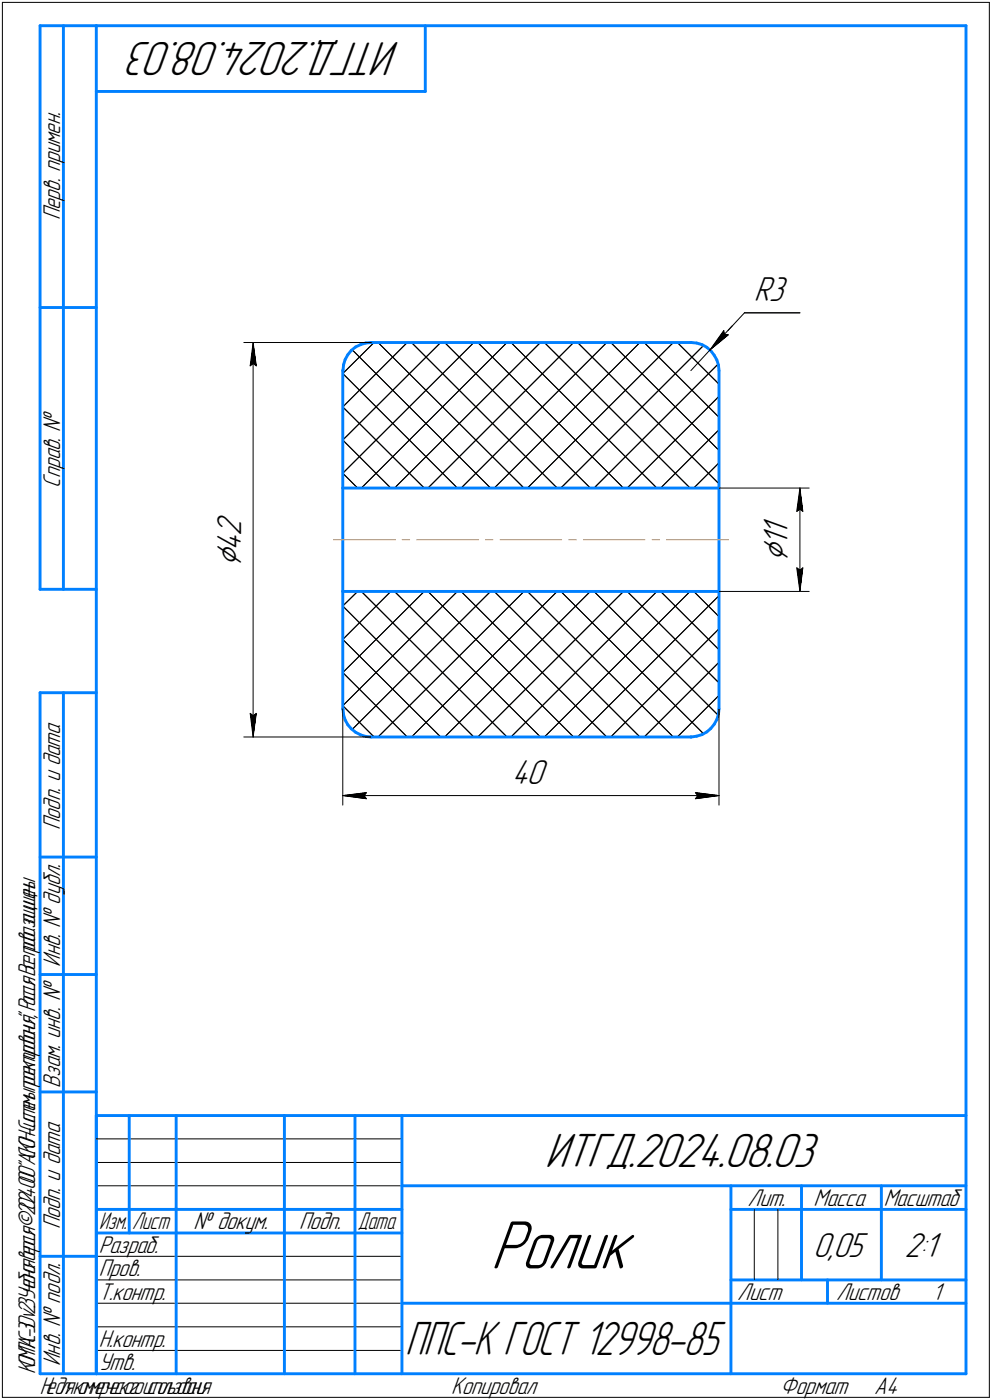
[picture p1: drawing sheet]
<svg xmlns="http://www.w3.org/2000/svg" width="211mm" height="298mm" viewBox="0 0 211 298" stroke-linecap="round" stroke-linejoin="round" font-family="sans-serif">
<g fill="none" stroke="#000" stroke-width=".21">
<path d="M.5 .5v297zM.5 .5h210zM210.5 .5v297zM51.9 72.9h27.1zM53.2 77.9l.6-.5zM53.8 72.9l.7 5zM53.8 77.4l.7 .5zM53.8 72.9l-.6 5zM53.8 72.9v84zM72.9 79.5l6.7-6.6zM72.9 79.5l24.4 24.4zM74.9 74.5l29.5 29.4z"/>
<path d="M80.4 72.9l31.1 31zM87.5 72.9l31 31zM94.6 72.9l31 31zM101.7 72.9l30.9 31zM108.7 72.9l31.1 31zM115.8 72.9l31 31zM122.9 72.9l30.1 30.1zM129.9 72.9l23.1 23zM137 72.9l16 15.9zM144.1 72.9l8.9 8.9zM151 74.5l3.9-3.2zM151 74.5l-4 4.4z"/>
<path d="M152.8 77.5l-26.4 26.4zM154 70.4l.1 .8zM154 70.4l-3 4.1zM154.1 71.2l.8 .1zM155.8 69.4l-4.8 5.1zM158.4 66.6l-7.4 7.9zM158.4 66.6h11.8zM72.9 93.7l20.9-20.8zM72.9 86.6l13.7-13.7zM72.9 86.6l17.4 17.3zM72.9 93.7l10.2 10.2zM72.9 100.8l27.9-27.9z"/>
<path d="M72.9 100.8l3.2 3.1zM76.9 103.9l31-31zM83.9 103.9l31.1-31zM91 103.9l31-31zM98.1 103.9l31-31zM105.2 103.9l30.9-31zM112.2 103.9l31.1-31zM119.3 103.9l30.4-30.4zM133.4 103.9l19.6-19.5zM140.5 103.9l12.5-12.4zM147.6 103.9l5.4-5.3zM153 103.9h19.2z"/>
<path d="M169.5 108.9l.7-.5zM170.2 103.9l.6 5zM170.2 108.4l.6 .5zM170.2 103.9l-.7 5zM170.2 103.9v22zM72.9 136.1l10.2-10.2zM72.9 129l3.2-3.1zM72.9 129l27.9 27.9zM72.9 136.1l20.9 20.8zM76.9 125.9l31 31zM83.9 125.9l31.1 31zM91 125.9l31 31z"/>
<path d="M98.1 125.9l31 31zM105.2 125.9l30.9 31zM112.2 125.9l31.1 31zM119.3 125.9l30.4 30.3zM126.4 125.9l26.4 26.4zM133.4 125.9l19.6 19.5zM140.5 125.9l12.5 12.4zM147.6 125.9l5.4 5.4zM153 125.9h19.2zM169.5 120.9l.7 5zM169.5 120.9l.7 .5zM170.2 121.4l.6-.5z"/>
<path d="M170.8 120.9l-.6 5zM51.9 156.9h27.1zM53.2 151.9l.6 5zM53.2 151.9l.6 .5zM53.8 152.4l.7-.5zM54.5 151.9l-.7 5zM72.9 150.3l24.4-24.4zM72.9 143.2l17.4-17.3zM72.9 143.2l13.7 13.7zM72.9 150.3l6.7 6.6zM72.9 150.9v20.5zM74.9 155.3l29.5-29.4z"/>
<path d="M80.4 156.9l31.1-31zM87.5 156.9l31-31zM94.6 156.9l31-31zM101.7 156.9l30.9-31zM108.7 156.9l31.1-31zM115.8 156.9l31-31zM122.9 156.9l30.1-30.1zM129.9 156.9l23.1-23zM137 156.9l16-15.9zM144.1 156.9l8.9-8.8zM153 150.9v20.5zM72.9 169.4l5-.6z"/>
<path d="M72.9 169.4l5 .7zM72.9 169.4h80.1zM77.4 169.4l.5 .7zM77.9 168.8l-.5 .6zM147.9 170.1l5.1-.7zM147.9 168.8l.5 .6zM147.9 168.8l5.1 .6zM148.4 169.4l-.5 .7zM20.5 247.5h65zM20.5 252.5h65zM20.5 242.5h65zM160.5 257.5v15z"/>
<path d="M165.5 257.5v15zM20.5 267.5h65zM20.5 272.5h65zM20.5 277.5h65zM.5 297.5h210zM20.5 282.5h65zM20.5 287.5h65z"/>
</g>
<g fill="none" stroke="#0080ff" stroke-width=".62">
<path d="M8.5 5.5v120zM8.5 5.5h12zM13.5 5.5v120zM20.5 5.5v287zM20.5 5.5h185zM20.5 19.5h70zM90.5 5.5v14zM205.5 5.5v287zM8.5 65.5h12zM72.9 78.9v25zM73 78.8l-.1 .1zM73.1 77.7l-.1 1.1z"/>
<path d="M73.4 76.5l-.3 1.2zM74 75.5l-.6 1zM74.7 74.6l.9-.7zM74.7 74.6l-.7 .9zM75.6 73.9l1.1-.5zM76.7 73.4l1.1-.4zM77.8 73l1.2-.1zM79 72.9h68zM147 72.9h.1M147 72.9l1.2 .1zM148.2 73l1.2 .4zM149.4 73.4l1 .5z"/>
<path d="M150.4 73.9l.8 .8zM151.2 74.7l.7 .9zM151.9 75.6l.6 1.1zM152.5 76.7l.4 1zM152.9 77.7l.1 1.2zM153 78.9v25zM72.9 103.9v22zM72.9 103.9h80.1zM153 103.9v22zM8.5 125.5h12zM72.9 125.9v25zM72.9 125.9h80.1z"/>
<path d="M153 125.9v25zM8.5 147.5v145zM8.5 147.5h12zM13.5 147.5v145zM72.9 150.9l.1 .1zM73 151l.1 1.2zM73.1 152.2l.3 1.1zM73.4 153.3l.6 1zM74 154.3l.7 .9zM74.7 155.2l.9 .7zM75.6 155.9l1.1 .6zM76.7 156.5l1.1 .3z"/>
<path d="M77.8 156.8l1.2 .1zM79 156.9h68zM147 156.9h.1M147 156.9l1.2-.2zM148.2 156.7l1.2-.3zM149.4 156.4l1-.6zM150.4 155.8l.8-.7zM151.9 154.2l-.7 .9zM152.5 153.2l-.6 1zM152.9 152.1l-.4 1.1zM153 150.9l-.1 1.2zM8.5 182.5h12z"/>
<path d="M8.5 207.5h12zM8.5 232.5h12zM20.5 237.5h185zM20.5 237.5v55zM27.5 237.5v25zM37.5 237.5v55zM60.5 237.5v55zM75.5 237.5v55zM85.5 237.5v55zM20.5 257.5h65zM85.5 252.5h120zM155.5 252.5v40z"/>
<path d="M155.5 257.5h15zM170.5 252.5v20zM170.5 257.5h35zM187.5 252.5v20zM8.5 267.5h12zM20.5 262.5h65zM85.5 277.5h70zM155.5 277.5h50zM155.5 272.5h50zM176.1 272.5v5zM8.5 292.5h12zM20.5 292.5h185z"/>
</g>
<path d="M71 114.9h13.1zM85.6 114.9h1.6zM88.7 114.9h13.1zM103.3 114.9h1.6zM106.4 114.9h13.1zM121 114.9h1.6zM124.1 114.9h13.1zM138.7 114.9h1.6zM141.8 114.9h13.1z" fill="none" stroke="#ff8000" stroke-width=".21"/>
<g fill="#fff" stroke="#fff" stroke-width=".21">
<path d="M45.6 109.1h7.3zM45.6 109.2h7.3zM45.6 109.2h7.3zM45.6 109.3h7.3zM45.6 109.3h7.3zM45.6 109.4h7.3zM45.6 109.4h7.3zM45.6 109.5h7.3zM45.6 109.6h7.3zM45.6 109.6h7.3zM45.6 109.7h7.3zM45.6 109.7h7.3zM45.6 109.8h7.3zM45.6 109.8h7.3zM45.6 109.9h7.3zM45.6 110h7.3zM45.6 110h7.3zM45.6 110.1h7.3zM45.6 110.1h7.3zM45.6 110.2h7.3zM45.6 110.2h7.3zM45.6 110.3h7.3zM45.6 110.3h7.3zM45.6 110.4h7.3zM45.6 110.5h7.3zM45.6 110.5h7.3zM45.6 110.6h7.3zM45.6 110.6h7.3zM45.6 110.7h7.3zM45.6 110.7h7.3zM45.6 110.8h7.3zM45.6 110.9h7.3zM45.6 110.9h7.3zM45.6 111h7.3zM45.6 111h7.3zM45.6 111.1h7.3zM45.6 111.1h7.3zM45.6 111.2h7.3zM45.6 111.3h7.3zM45.6 111.3h7.3zM45.6 111.4h7.3zM45.6 111.4h7.3zM45.6 111.5h7.3zM45.6 111.5h7.3zM45.6 111.6h7.3zM45.6 111.6h7.3zM45.6 111.7h7.3zM45.6 111.8h7.3zM45.6 111.8h7.3zM45.6 111.9h7.3zM45.6 111.9h7.3zM45.6 112h7.3zM45.6 112h7.3zM45.6 112.1h7.3zM45.6 112.2h7.3zM45.6 112.2h7.3zM45.6 112.3h7.3zM45.6 112.3h7.3zM45.6 112.4h7.3zM45.6 112.4h7.3zM45.6 112.5h7.3zM45.6 112.6h7.3zM45.6 112.6h7.3zM45.6 112.7h7.3zM45.6 112.7h7.3zM45.6 112.8h7.3zM45.6 112.8h7.3zM45.6 112.9h7.3zM45.6 112.9h7.3zM45.6 113h7.3zM45.6 113.1h7.3zM45.6 113.1h7.3zM45.6 113.2h7.3zM45.6 113.2h7.3zM45.6 113.3h7.3zM45.6 113.3h7.3zM45.6 113.4h7.3zM45.6 113.5h7.3zM45.6 113.5h7.3zM45.6 113.6h7.3zM45.6 113.6h7.3zM45.6 113.7h7.3zM45.6 113.7h7.3zM45.6 113.8h7.3zM45.6 113.8h7.3zM45.6 113.9h7.3zM45.6 114h7.3zM45.6 114h7.3zM45.6 114.1h7.3zM45.6 114.1h7.3zM45.6 114.2h7.3zM45.6 114.2h7.3zM45.6 114.3h7.3zM45.6 114.4h7.3zM45.6 114.4h7.3zM45.6 114.5h7.3zM45.6 114.5h7.3zM45.6 114.6h7.3zM45.6 114.6h7.3zM45.6 114.7h7.3zM45.6 114.8h7.3zM45.6 114.8h7.3zM45.6 114.9h7.3zM45.6 114.9h7.3zM45.6 115h7.3zM45.6 115h7.3zM45.6 115.1h7.3zM45.6 115.1h7.3zM45.6 115.2h7.3zM45.6 115.3h7.3zM45.6 115.3h7.3zM45.6 115.4h7.3zM45.6 115.4h7.3zM45.6 115.5h7.3zM45.6 115.5h7.3zM45.6 115.6h7.3zM45.6 115.7h7.3zM45.6 115.7h7.3zM45.6 115.8h7.3zM45.6 115.8h7.3zM45.6 115.9h7.3zM45.6 115.9h7.3zM45.6 116h7.3zM45.6 116h7.3zM45.6 116.1h7.3zM45.6 116.2h7.3zM45.6 116.2h7.3zM45.6 116.3h7.3zM45.6 116.3h7.3zM45.6 116.4h7.3zM45.6 116.4h7.3zM45.6 116.5h7.3zM45.6 116.6h7.3zM45.6 116.6h7.3zM45.6 116.7h7.3zM45.6 116.7h7.3zM45.6 116.8h7.3zM45.6 116.8h7.3zM45.6 116.9h7.3zM45.6 117h7.3zM45.6 117h7.3zM45.6 117.1h7.3zM45.6 117.1h7.3zM45.6 117.2h7.3zM45.6 117.2h7.3zM45.6 117.3h7.3zM45.6 117.3h7.3zM45.6 117.4h7.3zM45.6 117.5h7.3zM45.6 117.5h7.3zM45.6 117.6h7.3zM45.6 117.6h7.3zM45.6 117.7h7.3zM45.6 117.7h7.3zM45.6 117.8h7.3zM45.6 117.9h7.3zM45.6 117.9h7.3zM45.6 118h7.3zM45.6 118h7.3zM45.6 118.1h7.3zM45.6 118.1h7.3zM45.6 118.2h7.3zM45.6 118.3h7.3zM45.6 118.3h7.3zM45.6 118.4h7.3zM45.6 118.4h7.3zM45.6 118.5h7.3zM45.6 118.5h7.3zM45.6 118.6h7.3zM45.6 118.6h7.3zM45.6 118.7h7.3zM45.6 118.8h7.3zM45.6 118.8h7.3zM45.6 118.9h7.3zM45.6 118.9h7.3zM45.6 119h7.3zM45.6 119h7.3zM45.6 119.1h7.3zM45.6 119.2h7.3zM45.6 119.2h7.3zM45.6 119.3h7.3zM45.6 119.3h7.3zM45.6 119.4h7.3zM45.6 119.4h7.3zM45.6 119.5h7.3zM45.6 119.5h7.3zM45.6 119.6h7.3zM45.6 119.7h7.3zM45.6 119.7h7.3zM45.6 119.8h7.3zM45.6 119.8h7.3zM45.6 119.9h7.3zM45.6 119.9h7.3zM45.6 120h7.3zM45.6 120.1h7.3zM45.6 120.1h7.3zM45.6 120.2h7.3zM45.6 120.2h7.3zM45.6 120.3h7.3zM45.6 120.3h7.3zM45.6 120.4h7.3zM45.6 120.5h7.3zM45.6 120.5h7.3zM45.6 120.6h7.3zM45.6 120.6h7.3zM45.6 120.7h7.3z"/>
<path d="M53.8 73.1h.2zM53.8 73.2h.2zM53.7 73.2h.3zM53.7 73.3h.3zM53.7 73.3h.3zM53.7 73.4h.4zM53.7 73.4h.4zM53.6 73.5h.5zM53.6 73.5h.5zM53.6 73.6h.6zM53.6 73.7h.6zM53.6 73.7h.6zM53.5 73.8h.7zM53.5 73.8h.7zM53.5 73.9h.8zM53.5 73.9h.8zM53.5 74h.8zM53.4 74.1h1zM53.4 74.1h1zM53.3 74.2h1.1zM53.3 74.2h1.1zM53.3 74.3h1.2zM53.3 74.3h1.2zM53.3 74.4h1.2zM53.2 74.5h1.3zM53.2 74.5h1.3zM53.2 74.6h1.4zM53.2 74.6h1.4zM53.1 74.7h1.5zM53.1 74.7h1.5zM53.1 74.8h1.5zM53.1 74.8h1.5zM53.1 74.9h1.5zM53.1 75h1.5zM53.1 75h1.5zM53.1 75.1h1.5zM53.1 75.1h1.6zM53.1 75.2h1.6zM53.1 75.2h1.6zM53.1 75.3h1.6zM53.1 75.4h1.6zM53.1 75.4h1.6zM53.1 75.5h1.6zM53 75.5h1.8zM53 75.6h1.8zM53 75.6h1.8zM53 75.7h1.8zM53 75.7h1.8zM53 75.8h1.8zM53 75.9h1.8zM52.9 75.9h1.9zM52.9 76h1.9zM52.9 76h1.9zM52.9 76.1h1.9zM52.9 76.1h1.9zM52.9 76.2h1.9zM52.9 76.3h1.9zM52.9 76.3h1.9zM52.9 76.4h2zM52.9 76.4h2zM52.9 76.5h2zM52.9 76.5h2zM52.9 76.6h2zM52.9 76.7h2zM52.9 76.7h2zM52.8 76.8h2.1zM52.8 76.8h2.1zM52.8 76.9h2.1zM52.8 76.9h2.1zM52.8 77h2.1zM52.8 77h2.1zM52.8 77.1h2.1zM52.8 77.2h2.1zM52.8 77.2h2.2zM52.8 77.3h2.2zM52.8 77.3h2.2zM52.8 77.4h2.2zM52.8 77.4h2.2zM52.8 77.5h2.2zM52.8 77.6h2.2zM52.7 77.6h2.3zM52.7 77.7h2.3zM52.7 77.7h2.3zM52.7 77.8h2.3zM52.7 77.8h2.3zM52.7 77.9h2.3zM52.7 77.9h2.3zM52.7 78h2.4zM52.7 78.1h2.4zM52.7 78.1h2.4zM52.7 78.2h2.4zM52.7 78.2h2.4zM52.7 78.3h2.4zM52.7 78.3h2.4z"/>
<path d="M52.6 151.4h2.5zM52.7 151.4h2.4zM52.7 151.5h2.4zM52.7 151.6h2.4zM52.7 151.6h2.4zM52.7 151.7h2.4zM52.7 151.7h2.4zM52.7 151.8h2.4zM52.7 151.8h2.3zM52.7 151.9h2.3zM52.7 151.9h2.3zM52.7 152h2.3zM52.7 152.1h2.3zM52.7 152.1h2.3zM52.7 152.2h2.3zM52.8 152.2h2.2zM52.8 152.3h2.2zM52.8 152.3h2.2zM52.8 152.4h2.2zM52.8 152.5h2.2zM52.8 152.5h2.2zM52.8 152.6h2.2zM52.8 152.6h2.1zM52.8 152.7h2.1zM52.8 152.7h2.1zM52.8 152.8h2.1zM52.8 152.9h2.1zM52.8 152.9h2.1zM52.8 153h2.1zM52.8 153h2.1zM52.9 153.1h2zM52.9 153.1h2zM52.9 153.2h2zM52.9 153.2h2zM52.9 153.3h2zM52.9 153.4h2zM52.9 153.4h2zM52.9 153.5h1.9zM52.9 153.5h1.9zM52.9 153.6h1.9zM52.9 153.6h1.9zM52.9 153.7h1.9zM52.9 153.8h1.9zM52.9 153.8h1.9zM52.9 153.9h1.9zM53 153.9h1.8zM53 154h1.8zM53 154h1.8zM53 154.1h1.8zM53 154.1h1.8zM53 154.2h1.8zM53 154.3h1.8zM53.1 154.3h1.6zM53.1 154.4h1.6zM53.1 154.4h1.6zM53.1 154.5h1.6zM53.1 154.5h1.6zM53.1 154.6h1.6zM53.1 154.7h1.6zM53.1 154.7h1.5zM53.1 154.8h1.5zM53.1 154.8h1.5zM53.1 154.9h1.5zM53.1 154.9h1.5zM53.1 155h1.5zM53.1 155.1h1.5zM53.1 155.1h1.5zM53.2 155.2h1.4zM53.2 155.2h1.4zM53.2 155.3h1.3zM53.2 155.3h1.3zM53.3 155.4h1.2zM53.3 155.4h1.2zM53.3 155.5h1.2zM53.3 155.6h1.1zM53.3 155.6h1.1zM53.4 155.7h1zM53.4 155.7h1zM53.4 155.8h1zM53.5 155.8h.8zM53.5 155.9h.8zM53.5 156h.7zM53.5 156h.7zM53.5 156.1h.7zM53.6 156.1h.6zM53.6 156.2h.6zM53.6 156.2h.5zM53.6 156.3h.5zM53.6 156.4h.5zM53.7 156.4h.4zM53.7 156.5h.4zM53.7 156.5h.3zM53.7 156.6h.3zM53.7 156.6h.3zM53.8 156.7h.2zM53.8 156.7h.2z"/>
<path d="M153.9 69.7h.1zM153.8 69.8h.2zM153.8 69.8h.3zM153.8 69.9h.3zM153.7 69.9h.5zM153.6 70h.7zM153.6 70h.7zM153.6 70.1h.8zM153.5 70.2h.9zM153.5 70.2h1zM153.5 70.3h1zM153.4 70.3h1.2zM153.4 70.4h1.3zM153.4 70.4h1.3zM153.3 70.5h1.5zM153.2 70.6h1.7zM153.2 70.6h1.7zM153.2 70.7h1.8zM153.1 70.7h2zM153.1 70.8h2zM153.1 70.8h2.1zM153 70.9h2.2zM153 71h2.3zM153 71h2.3zM152.9 71.1h2.5zM152.9 71.1h2.5zM152.8 71.2h2.7zM152.8 71.2h2.8zM152.7 71.3h2.9zM152.7 71.3h3zM152.7 71.4h2.9zM152.6 71.5h3zM152.6 71.5h2.9zM152.6 71.6h2.8zM152.5 71.6h2.8zM152.5 71.7h2.8zM152.4 71.7h2.8zM152.4 71.8h2.8zM152.3 71.9h2.8zM152.3 71.9h2.7zM152.3 72h2.6zM152.2 72h2.7zM152.2 72.1h2.6zM152.2 72.1h2.5zM152.1 72.2h2.6zM152.1 72.2h2.5zM152 72.3h2.5zM152 72.4h2.5zM151.9 72.4h2.5zM151.9 72.5h2.4zM151.9 72.5h2.4zM151.8 72.6h2.4zM151.8 72.6h2.3zM151.7 72.7h2.3zM151.7 72.8h2.3zM151.7 72.8h2.2zM151.7 72.9h2.2zM151.7 72.9h2.1zM151.7 73h2zM151.6 73h2zM151.6 73.1h2zM151.6 73.2h1.9zM151.6 73.2h1.8zM151.6 73.3h1.8zM151.5 73.3h1.8zM151.5 73.4h1.7zM151.5 73.4h1.7zM151.4 73.5h1.7zM151.4 73.5h1.6zM151.4 73.6h1.6zM151.4 73.7h1.5zM151.4 73.7h1.4zM151.3 73.8h1.4zM151.3 73.8h1.3zM151.3 73.9h1.2zM151.3 73.9h1zM151.3 74h.9zM151.2 74.1h.9zM151.2 74.1h.7zM151.2 74.2h.6zM151.2 74.2h.5zM151.2 74.3h.4zM151.2 74.3h.2zM151.1 74.4h.2zM151.1 74.5h.1z"/>
<path d="M160.4 58.5h7.7zM160.4 58.5h7.7zM160.4 58.6h7.7zM160.4 58.6h7.7zM160.4 58.7h7.7zM160.4 58.8h7.7zM160.4 58.8h7.7zM160.4 58.9h7.7zM160.4 58.9h7.7zM160.4 59h7.7zM160.4 59h7.7zM160.4 59.1h7.7zM160.4 59.2h7.7zM160.4 59.2h7.7zM160.4 59.3h7.7zM160.4 59.3h7.7zM160.4 59.4h7.7zM160.4 59.4h7.7zM160.4 59.5h7.7zM160.4 59.5h7.7zM160.4 59.6h7.7zM160.4 59.7h7.7zM160.4 59.7h7.7zM160.4 59.8h7.7zM160.4 59.8h7.7zM160.4 59.9h7.7zM160.4 59.9h7.7zM160.4 60h7.7zM160.4 60.1h7.7zM160.4 60.1h7.7zM160.4 60.2h7.7zM160.4 60.2h7.7zM160.4 60.3h7.7zM160.4 60.3h7.7zM160.4 60.4h7.7zM160.4 60.5h7.7zM160.4 60.5h7.7zM160.4 60.6h7.7zM160.4 60.6h7.7zM160.4 60.7h7.7zM160.4 60.7h7.7zM160.4 60.8h7.7zM160.4 60.8h7.7zM160.4 60.9h7.7zM160.4 61h7.7zM160.4 61h7.7zM160.4 61.1h7.7zM160.4 61.1h7.7zM160.4 61.2h7.7zM160.4 61.2h7.7zM160.4 61.3h7.7zM160.4 61.4h7.7zM160.4 61.4h7.7zM160.4 61.5h7.7zM160.4 61.5h7.7zM160.4 61.6h7.7zM160.4 61.6h7.7zM160.4 61.7h7.7zM160.4 61.8h7.7zM160.4 61.8h7.7zM160.4 61.9h7.7zM160.4 61.9h7.7zM160.4 62h7.7zM160.4 62h7.7zM160.4 62.1h7.7zM160.4 62.1h7.7zM160.4 62.2h7.7zM160.4 62.3h7.7zM160.4 62.3h7.7zM160.4 62.4h7.7zM160.4 62.4h7.7zM160.4 62.5h7.7zM160.4 62.5h7.7zM160.4 62.6h7.7zM160.4 62.7h7.7zM160.4 62.7h7.7zM160.4 62.8h7.7zM160.4 62.8h7.7zM160.4 62.9h7.7zM160.4 62.9h7.7zM160.4 63h7.7zM160.4 63h7.7zM160.4 63.1h7.7zM160.4 63.2h7.7zM160.4 63.2h7.7zM160.4 63.3h7.7zM160.4 63.3h7.7zM160.4 63.4h7.7zM160.4 63.4h7.7zM160.4 63.5h7.7zM160.4 63.6h7.7zM160.4 63.6h7.7zM160.4 63.7h7.7zM160.4 63.7h7.7zM160.4 63.8h7.7zM160.4 63.8h7.7zM160.4 63.9h7.7zM160.4 64h7.7zM160.4 64h7.7zM160.4 64.1h7.7zM160.4 64.1h7.7zM160.4 64.2h7.7zM160.4 64.2h7.7zM160.4 64.3h7.7zM160.4 64.3h7.7zM160.4 64.4h7.7zM160.4 64.5h7.7zM160.4 64.5h7.7zM160.4 64.6h7.7zM160.4 64.6h7.7zM160.4 64.7h7.7zM160.4 64.7h7.7zM160.4 64.8h7.7zM160.4 64.9h7.7zM160.4 64.9h7.7zM160.4 65h7.7zM160.4 65h7.7zM160.4 65.1h7.7zM160.4 65.1h7.7zM160.4 65.2h7.7zM160.4 65.2h7.7zM160.4 65.3h7.7zM160.4 65.4h7.7zM160.4 65.4h7.7zM160.4 65.5h7.7zM160.4 65.5h7.7z"/>
<path d="M161.9 110.2h7.3zM161.9 110.2h7.3zM161.9 110.3h7.3zM161.9 110.3h7.3zM161.9 110.4h7.3zM161.9 110.5h7.3zM161.9 110.5h7.3zM161.9 110.6h7.3zM161.9 110.6h7.3zM161.9 110.7h7.3zM161.9 110.7h7.3zM161.9 110.8h7.3zM161.9 110.9h7.3zM161.9 110.9h7.3zM161.9 111h7.3zM161.9 111h7.3zM161.9 111.1h7.3zM161.9 111.1h7.3zM161.9 111.2h7.3zM161.9 111.3h7.3zM161.9 111.3h7.3zM161.9 111.4h7.3zM161.9 111.4h7.3zM161.9 111.5h7.3zM161.9 111.5h7.3zM161.9 111.6h7.3zM161.9 111.6h7.3zM161.9 111.7h7.3zM161.9 111.8h7.3zM161.9 111.8h7.3zM161.9 111.9h7.3zM161.9 111.9h7.3zM161.9 112h7.3zM161.9 112h7.3zM161.9 112.1h7.3zM161.9 112.2h7.3zM161.9 112.2h7.3zM161.9 112.3h7.3zM161.9 112.3h7.3zM161.9 112.4h7.3zM161.9 112.4h7.3zM161.9 112.5h7.3zM161.9 112.6h7.3zM161.9 112.6h7.3zM161.9 112.7h7.3zM161.9 112.7h7.3zM161.9 112.8h7.3zM161.9 112.8h7.3zM161.9 112.9h7.3zM161.9 112.9h7.3zM161.9 113h7.3zM161.9 113.1h7.3zM161.9 113.1h7.3zM161.9 113.2h7.3zM161.9 113.2h7.3zM161.9 113.3h7.3zM161.9 113.3h7.3zM161.9 113.4h7.3zM161.9 113.5h7.3zM161.9 113.5h7.3zM161.9 113.6h7.3zM161.9 113.6h7.3zM161.9 113.7h7.3zM161.9 113.7h7.3zM161.9 113.8h7.3zM161.9 113.8h7.3zM161.9 113.9h7.3zM161.9 114h7.3zM161.9 114h7.3zM161.9 114.1h7.3zM161.9 114.1h7.3zM161.9 114.2h7.3zM161.9 114.2h7.3zM161.9 114.3h7.3zM161.9 114.4h7.3zM161.9 114.4h7.3zM161.9 114.5h7.3zM161.9 114.5h7.3zM161.9 114.6h7.3zM161.9 114.6h7.3zM161.9 114.7h7.3zM161.9 114.8h7.3zM161.9 114.8h7.3zM161.9 114.9h7.3zM161.9 114.9h7.3zM161.9 115h7.3zM161.9 115h7.3zM161.9 115.1h7.3zM161.9 115.1h7.3zM161.9 115.2h7.3zM161.9 115.3h7.3zM161.9 115.3h7.3zM161.9 115.4h7.3zM161.9 115.4h7.3zM161.9 115.5h7.3zM161.9 115.5h7.3zM161.9 115.6h7.3zM161.9 115.7h7.3zM161.9 115.7h7.3zM161.9 115.8h7.3zM161.9 115.8h7.3zM161.9 115.9h7.3zM161.9 115.9h7.3zM161.9 116h7.3zM161.9 116h7.3zM161.9 116.1h7.3zM161.9 116.2h7.3zM161.9 116.2h7.3zM161.9 116.3h7.3zM161.9 116.3h7.3zM161.9 116.4h7.3zM161.9 116.4h7.3zM161.9 116.5h7.3zM161.9 116.6h7.3zM161.9 116.6h7.3zM161.9 116.7h7.3zM161.9 116.7h7.3zM161.9 116.8h7.3zM161.9 116.8h7.3zM161.9 116.9h7.3zM161.9 117h7.3zM161.9 117h7.3zM161.9 117.1h7.3zM161.9 117.1h7.3zM161.9 117.2h7.3zM161.9 117.2h7.3zM161.9 117.3h7.3zM161.9 117.3h7.3zM161.9 117.4h7.3zM161.9 117.5h7.3zM161.9 117.5h7.3zM161.9 117.6h7.3zM161.9 117.6h7.3zM161.9 117.7h7.3zM161.9 117.7h7.3zM161.9 117.8h7.3zM161.9 117.9h7.3zM161.9 117.9h7.3zM161.9 118h7.3zM161.9 118h7.3zM161.9 118.1h7.3zM161.9 118.1h7.3zM161.9 118.2h7.3zM161.9 118.3h7.3zM161.9 118.3h7.3zM161.9 118.4h7.3zM161.9 118.4h7.3zM161.9 118.5h7.3zM161.9 118.5h7.3zM161.9 118.6h7.3zM161.9 118.6h7.3zM161.9 118.7h7.3zM161.9 118.8h7.3zM161.9 118.8h7.3zM161.9 118.9h7.3zM161.9 118.9h7.3zM161.9 119h7.3zM161.9 119h7.3zM161.9 119.1h7.3zM161.9 119.2h7.3zM161.9 119.2h7.3zM161.9 119.3h7.3zM161.9 119.3h7.3zM161.9 119.4h7.3zM161.9 119.4h7.3zM161.9 119.5h7.3zM161.9 119.5h7.3zM161.9 119.6h7.3z"/>
<path d="M170.1 104.1h.2zM170.1 104.1h.2zM170.1 104.2h.2zM170.1 104.3h.2zM170.1 104.3h.2zM170 104.4h.4zM170 104.4h.4zM170 104.5h.5zM170 104.5h.5zM169.9 104.6h.6zM169.9 104.6h.6zM169.9 104.7h.6zM169.8 104.8h.8zM169.8 104.8h.8zM169.8 104.9h.8zM169.8 104.9h.8zM169.8 105h.8zM169.7 105h1zM169.7 105.1h1zM169.7 105.2h1zM169.7 105.2h1zM169.6 105.3h1.2zM169.6 105.3h1.2zM169.6 105.4h1.2zM169.6 105.4h1.3zM169.6 105.5h1.3zM169.5 105.6h1.4zM169.5 105.6h1.4zM169.4 105.7h1.5zM169.4 105.7h1.6zM169.4 105.8h1.6zM169.4 105.8h1.6zM169.4 105.9h1.6zM169.4 105.9h1.6zM169.4 106h1.6zM169.4 106.1h1.6zM169.4 106.1h1.6zM169.4 106.2h1.6zM169.4 106.2h1.6zM169.4 106.3h1.6zM169.4 106.3h1.6zM169.4 106.4h1.6zM169.4 106.5h1.6zM169.3 106.5h1.8zM169.3 106.6h1.8zM169.3 106.6h1.8zM169.3 106.7h1.8zM169.3 106.7h1.8zM169.3 106.8h1.8zM169.3 106.8h1.8zM169.3 106.9h1.8zM169.3 107h1.8zM169.3 107h1.8zM169.3 107.1h1.8zM169.3 107.1h1.8zM169.3 107.2h1.8zM169.3 107.2h1.8zM169.3 107.3h1.8zM169.2 107.4h2zM169.2 107.4h2zM169.2 107.5h2zM169.2 107.5h2zM169.2 107.6h2zM169.2 107.6h2zM169.2 107.7h2zM169.2 107.8h2.1zM169.2 107.8h2.1zM169.2 107.9h2.1zM169.2 107.9h2.1zM169.2 108h2.1zM169.2 108h2.1zM169.2 108.1h2.1zM169.1 108.1h2.2zM169.1 108.2h2.2zM169.1 108.3h2.2zM169.1 108.3h2.2zM169.1 108.4h2.2zM169.1 108.4h2.2zM169.1 108.5h2.2zM169.1 108.5h2.2zM169.1 108.6h2.3zM169.1 108.7h2.3zM169.1 108.7h2.3zM169.1 108.8h2.3zM169.1 108.8h2.3zM169.1 108.9h2.3zM169.1 108.9h2.3zM169 109h2.4zM169 109.1h2.4zM169 109.1h2.4zM169 109.2h2.4zM169 109.2h2.4zM169 109.3h2.4zM169 109.3h2.4z"/>
<path d="M168.9 120.4h2.5zM169 120.5h2.4zM169 120.5h2.4zM169 120.6h2.4zM169 120.6h2.4zM169 120.7h2.4zM169 120.7h2.4zM169 120.8h2.4zM169.1 120.8h2.3zM169.1 120.9h2.3zM169.1 121h2.3zM169.1 121h2.3zM169.1 121.1h2.3zM169.1 121.1h2.3zM169.1 121.2h2.3zM169.1 121.2h2.2zM169.1 121.3h2.2zM169.1 121.4h2.2zM169.1 121.4h2.2zM169.1 121.5h2.2zM169.1 121.5h2.2zM169.1 121.6h2.2zM169.1 121.6h2.2zM169.2 121.7h2.1zM169.2 121.8h2.1zM169.2 121.8h2.1zM169.2 121.9h2.1zM169.2 121.9h2.1zM169.2 122h2.1zM169.2 122h2.1zM169.2 122.1h2zM169.2 122.1h2zM169.2 122.2h2zM169.2 122.3h2zM169.2 122.3h2zM169.2 122.4h2zM169.2 122.4h2zM169.3 122.5h1.8zM169.3 122.5h1.8zM169.3 122.6h1.8zM169.3 122.7h1.8zM169.3 122.7h1.8zM169.3 122.8h1.8zM169.3 122.8h1.8zM169.3 122.9h1.8zM169.3 122.9h1.8zM169.3 123h1.8zM169.3 123h1.8zM169.3 123.1h1.8zM169.3 123.2h1.8zM169.3 123.2h1.8zM169.3 123.3h1.8zM169.4 123.3h1.6zM169.4 123.4h1.6zM169.4 123.4h1.6zM169.4 123.5h1.6zM169.4 123.6h1.6zM169.4 123.6h1.6zM169.4 123.7h1.6zM169.4 123.7h1.6zM169.4 123.8h1.6zM169.4 123.8h1.6zM169.4 123.9h1.6zM169.4 124h1.6zM169.4 124h1.6zM169.4 124.1h1.6zM169.4 124.1h1.5zM169.5 124.2h1.4zM169.5 124.2h1.4zM169.6 124.3h1.3zM169.6 124.3h1.3zM169.6 124.4h1.2zM169.6 124.5h1.2zM169.6 124.5h1.2zM169.7 124.6h1zM169.7 124.6h1zM169.7 124.7h1zM169.7 124.7h1zM169.7 124.8h1zM169.8 124.9h.8zM169.8 124.9h.8zM169.8 125h.8zM169.8 125h.8zM169.8 125.1h.8zM169.9 125.1h.6zM169.9 125.2h.6zM170 125.3h.5zM170 125.3h.5zM170 125.4h.5zM170 125.4h.4zM170 125.5h.4zM170.1 125.5h.2zM170.1 125.6h.2zM170.1 125.6h.2zM170.1 125.7h.2zM170.1 125.8h.2z"/>
<path d="M108.9 161.3h8.2zM108.9 161.3h8.2zM108.9 161.4h8.2zM108.9 161.4h8.2zM108.9 161.5h8.2zM108.9 161.5h8.2zM108.9 161.6h8.2zM108.9 161.7h8.2zM108.9 161.7h8.2zM108.9 161.8h8.2zM108.9 161.8h8.2zM108.9 161.9h8.2zM108.9 161.9h8.2zM108.9 162h8.2zM108.9 162.1h8.2zM108.9 162.1h8.2zM108.9 162.2h8.2zM108.9 162.2h8.2zM108.9 162.3h8.2zM108.9 162.3h8.2zM108.9 162.4h8.2zM108.9 162.4h8.2zM108.9 162.5h8.2zM108.9 162.6h8.2zM108.9 162.6h8.2zM108.9 162.7h8.2zM108.9 162.7h8.2zM108.9 162.8h8.2zM108.9 162.8h8.2zM108.9 162.9h8.2zM108.9 163h8.2zM108.9 163h8.2zM108.9 163.1h8.2zM108.9 163.1h8.2zM108.9 163.2h8.2zM108.9 163.2h8.2zM108.9 163.3h8.2zM108.9 163.4h8.2zM108.9 163.4h8.2zM108.9 163.5h8.2zM108.9 163.5h8.2zM108.9 163.6h8.2zM108.9 163.6h8.2zM108.9 163.7h8.2zM108.9 163.7h8.2zM108.9 163.8h8.2zM108.9 163.9h8.2zM108.9 163.9h8.2zM108.9 164h8.2zM108.9 164h8.2zM108.9 164.1h8.2zM108.9 164.1h8.2zM108.9 164.2h8.2zM108.9 164.3h8.2zM108.9 164.3h8.2zM108.9 164.4h8.2zM108.9 164.4h8.2zM108.9 164.5h8.2zM108.9 164.5h8.2zM108.9 164.6h8.2zM108.9 164.6h8.2zM108.9 164.7h8.2zM108.9 164.8h8.2zM108.9 164.8h8.2zM108.9 164.9h8.2zM108.9 164.9h8.2zM108.9 165h8.2zM108.9 165h8.2zM108.9 165.1h8.2zM108.9 165.2h8.2zM108.9 165.2h8.2zM108.9 165.3h8.2zM108.9 165.3h8.2zM108.9 165.4h8.2zM108.9 165.4h8.2zM108.9 165.5h8.2zM108.9 165.6h8.2zM108.9 165.6h8.2zM108.9 165.7h8.2zM108.9 165.7h8.2zM108.9 165.8h8.2zM108.9 165.8h8.2zM108.9 165.9h8.2zM108.9 165.9h8.2zM108.9 166h8.2zM108.9 166.1h8.2zM108.9 166.1h8.2zM108.9 166.2h8.2zM108.9 166.2h8.2zM108.9 166.3h8.2zM108.9 166.3h8.2zM108.9 166.4h8.2zM108.9 166.5h8.2zM108.9 166.5h8.2zM108.9 166.6h8.2zM108.9 166.6h8.2zM108.9 166.7h8.2zM108.9 166.7h8.2zM108.9 166.8h8.2zM108.9 166.8h8.2zM108.9 166.9h8.2zM108.9 167h8.2zM108.9 167h8.2zM108.9 167.1h8.2zM108.9 167.1h8.2zM108.9 167.2h8.2zM108.9 167.2h8.2zM108.9 167.3h8.2zM108.9 167.4h8.2zM108.9 167.4h8.2zM108.9 167.5h8.2zM108.9 167.5h8.2zM108.9 167.6h8.2zM108.9 167.6h8.2zM108.9 167.7h8.2zM108.9 167.8h8.2zM108.9 167.8h8.2zM108.9 167.9h8.2zM108.9 167.9h8.2zM108.9 168h8.2zM108.9 168h8.2zM108.9 168.1h8.2zM108.9 168.1h8.2zM108.9 168.2h8.2zM108.9 168.3h8.2zM108.9 168.3h8.2z"/>
<path d="M78.1 168.2h.4zM77.7 168.3h.8zM77.2 168.3h1.3zM76.8 168.4h1.7zM76.4 168.4h2.1zM76 168.5h2.5zM75.6 168.5h2.9zM75.2 168.6h3.3zM74.7 168.7h3.8zM74.6 168.7h3.9zM74.5 168.8h4zM74.3 168.8h4.2zM74.2 168.9h4.3zM74.1 168.9h4.4zM73.9 169h4.6zM73.8 169.1h4.7zM73.7 169.1h4.8zM73.5 169.2h5zM73.4 169.2h5.1zM73.2 169.3h5.3zM73.1 169.3h5.4zM72.9 169.4h5.6zM73.1 169.4h5.4zM73.2 169.5h5.3zM73.4 169.6h5.1zM73.5 169.6h5zM73.7 169.7h4.8zM73.8 169.7h4.7zM73.9 169.8h4.6zM74.1 169.8h4.4zM74.2 169.9h4.3zM74.3 170h4.2zM74.5 170h4zM74.6 170.1h3.9zM74.7 170.1h3.8zM75.2 170.2h3.3zM75.6 170.2h2.9zM76 170.3h2.5zM76.4 170.3h2.1zM76.8 170.4h1.7zM77.2 170.5h1.3zM77.7 170.5h.8zM78.1 170.6h.4z"/>
<path d="M147.4 168.2h.5zM147.4 168.3h.9zM147.4 168.3h1.3zM147.4 168.4h1.7zM147.4 168.4h2.1zM147.4 168.5h2.5zM147.4 168.5h3zM147.4 168.6h3.4zM147.4 168.7h3.8zM147.4 168.7h3.9zM147.4 168.8h4zM147.4 168.8h4.2zM147.4 168.9h4.3zM147.4 168.9h4.5zM147.4 169h4.6zM147.4 169.1h4.8zM147.4 169.1h4.9zM147.4 169.2h5.1zM147.4 169.2h5.2zM147.4 169.3h5.3zM147.4 169.3h5.5zM147.4 169.4h5.6zM147.4 169.4h5.5zM147.4 169.5h5.3zM147.4 169.6h5.2zM147.4 169.6h5.1zM147.4 169.7h4.9zM147.4 169.7h4.8zM147.4 169.8h4.6zM147.4 169.8h4.5zM147.4 169.9h4.3zM147.4 170h4.2zM147.4 170h4zM147.4 170.1h3.9zM147.4 170.1h3.8zM147.4 170.2h3.4zM147.4 170.2h3zM147.4 170.3h2.5zM147.4 170.3h2.1zM147.4 170.4h1.7zM147.4 170.5h1.3zM147.4 170.5h.9zM147.4 170.6h.5z"/>
</g>
<g fill="#000" stroke="#000" stroke-width=".21">
<path d="M53.7 73.8h.1zM53.7 73.9h.1zM53.7 73.9h.1zM53.7 74h.1zM53.7 74.1h.1zM53.7 74.1h.1zM53.7 74.2h.1zM53.7 74.2h.1zM53.7 74.3h.1zM53.7 74.3h.1zM53.7 74.4h.1zM53.7 74.5h.1zM53.7 74.5h.1zM53.7 74.6h.1zM53.7 74.6h.1zM53.7 74.7h.1zM53.6 74.7h.2zM53.6 74.8h.2zM53.6 74.8h.2zM53.6 74.9h.2zM53.6 75h.2zM53.6 75h.2zM53.6 75.1h.2zM53.6 75.1h.2zM53.6 75.2h.2zM53.6 75.2h.2zM53.6 75.3h.2zM53.6 75.4h.2zM53.6 75.4h.2zM53.6 75.5h.2zM53.6 75.5h.2zM53.6 75.6h.2zM53.5 75.6h.3zM53.5 75.7h.3zM53.5 75.7h.3zM53.5 75.8h.3zM53.5 75.9h.3zM53.5 75.9h.3zM53.5 76h.3zM53.5 76h.3zM53.5 76.1h.3zM53.5 76.1h.3zM53.5 76.2h.3zM53.5 76.3h.3zM53.5 76.3h.3zM53.5 76.4h.3zM53.5 76.4h.3zM53.5 76.5h.3zM53.4 76.5h.4zM53.4 76.6h.4zM53.4 76.7h.4zM53.4 76.7h.4zM53.4 76.8h.4zM53.4 76.8h.4zM53.4 76.9h.4zM53.4 76.9h.4zM53.3 77h.5zM53.3 77h.5zM53.3 77.1h.5zM53.3 77.2h.5zM53.3 77.2h.5zM53.3 77.3h.5zM53.3 77.3h.5zM53.3 77.4h.5zM53.3 77.4h.5zM53.3 77.5h.4zM53.3 77.6h.4zM53.3 77.6h.3zM53.3 77.7h.2zM53.3 77.7h.2zM53.3 77.8h.1z"/>
<path d="M53.8 73.4h.2zM53.8 73.4h.2zM53.8 73.5h.2zM53.8 73.5h.2zM53.8 73.6h.2zM53.8 73.7h.2zM53.8 73.7h.2zM53.8 73.8h.2zM53.8 73.8h.2zM53.8 73.9h.2zM53.8 73.9h.2zM53.8 74h.2zM53.8 74.1h.2zM53.8 74.1h.2zM53.8 74.2h.2zM53.8 74.2h.3zM53.8 74.3h.3zM53.8 74.3h.3zM53.8 74.4h.3zM53.8 74.5h.3zM53.8 74.5h.3zM53.8 74.6h.3zM53.8 74.6h.3zM53.8 74.7h.3zM53.8 74.7h.3zM53.8 74.8h.3zM53.8 74.8h.3zM53.8 74.9h.3zM53.8 75h.3zM53.8 75h.4zM53.8 75.1h.4zM53.8 75.1h.4zM53.8 75.2h.4zM53.8 75.2h.4zM53.8 75.3h.4zM53.8 75.4h.4zM53.8 75.4h.4zM53.8 75.5h.4zM53.8 75.5h.4zM53.8 75.6h.4zM53.8 75.6h.4zM53.8 75.7h.4zM53.8 75.7h.4zM53.8 75.8h.4zM53.8 75.9h.5zM53.8 75.9h.5zM53.8 76h.5zM53.8 76h.5zM53.8 76.1h.5zM53.8 76.1h.5zM53.8 76.2h.5zM53.8 76.3h.6zM53.8 76.3h.6zM53.8 76.4h.6zM53.8 76.4h.6zM53.8 76.5h.6zM53.8 76.5h.6zM53.8 76.6h.6zM53.8 76.7h.6zM53.8 76.7h.6zM53.8 76.8h.6zM53.8 76.8h.6zM53.8 76.9h.6zM53.8 76.9h.6zM53.8 77h.6zM53.8 77h.6zM53.8 77.1h.7zM53.8 77.2h.7zM53.8 77.2h.7zM53.8 77.3h.7zM53.8 77.3h.7zM53.8 77.4h.7zM54 77.4h.5zM54 77.5h.5zM54.1 77.6h.4zM54.2 77.6h.3zM54.2 77.7h.3zM54.3 77.7h.2zM54.4 77.8h.1z"/>
<path d="M153.9 70.5h.1zM153.9 70.6h.1zM153.9 70.6h.1zM153.8 70.7h.2zM153.8 70.7h.2zM153.8 70.8h.2zM153.7 70.8h.4zM153.6 70.9h.5zM153.6 71h.5zM153.6 71h.5zM153.5 71.1h.6zM153.5 71.1h.6zM153.5 71.2h.6zM153.4 71.2h.7zM153.4 71.3h.7zM153.3 71.3h.7zM153.3 71.4h.7zM153.2 71.5h.7zM153.2 71.5h.7zM153.2 71.6h.6zM153.1 71.6h.7zM153.1 71.7h.6zM153 71.7h.6zM153 71.8h.6zM153 71.9h.5zM152.9 71.9h.6zM152.9 72h.5zM152.9 72h.5zM152.8 72.1h.6zM152.7 72.1h.6zM152.7 72.2h.5zM152.7 72.2h.5zM152.6 72.3h.5zM152.6 72.4h.5zM152.6 72.4h.4zM152.5 72.5h.5zM152.5 72.5h.4zM152.5 72.6h.4zM152.4 72.6h.4zM152.3 72.7h.4zM152.3 72.8h.4zM152.3 72.8h.3zM152.2 72.9h.4zM152.2 72.9h.4zM152.2 73h.3zM152.1 73h.4zM152.1 73.1h.3zM152.1 73.2h.2zM152 73.2h.3zM151.9 73.3h.3zM151.9 73.3h.3zM151.9 73.4h.2zM151.8 73.4h.3zM151.8 73.5h.2zM151.8 73.5h.1zM151.7 73.6h.2zM151.7 73.7h.1zM151.6 73.7h.2zM151.6 73.8h.2zM151.6 73.8h.1zM151.5 73.9h.2zM151.5 73.9h.1zM151.4 74h.2zM151.4 74.1h.1zM151.3 74.1h.1z"/>
<path d="M154.1 71.3h.8zM154 71.3h.9zM154 71.4h.8zM153.9 71.5h.9zM153.9 71.5h.8zM153.8 71.6h.8zM153.8 71.6h.7zM153.7 71.7h.8zM153.6 71.7h.8zM153.6 71.8h.8zM153.5 71.9h.8zM153.5 71.9h.7zM153.4 72h.7zM153.4 72h.7zM153.4 72.1h.6zM153.3 72.1h.6zM153.2 72.2h.7zM153.2 72.2h.6zM153.1 72.3h.7zM153.1 72.4h.5zM153 72.4h.6zM153 72.5h.5zM152.9 72.5h.6zM152.9 72.6h.5zM152.8 72.6h.5zM152.7 72.7h.5zM152.7 72.8h.5zM152.6 72.8h.5zM152.6 72.9h.5zM152.6 72.9h.4zM152.5 73h.4zM152.5 73h.4zM152.4 73.1h.4zM152.3 73.2h.4zM152.3 73.2h.3zM152.2 73.3h.4zM152.2 73.3h.3zM152.1 73.4h.4zM152.1 73.4h.2zM152 73.5h.3zM151.9 73.5h.3zM151.9 73.6h.3zM151.8 73.7h.3zM151.8 73.7h.2zM151.8 73.8h.1zM151.7 73.8h.2zM151.7 73.9h.1zM151.6 73.9h.2zM151.6 74h.1zM151.5 74.1h.1zM151.4 74.1h.2zM151.4 74.2h.1zM151.3 74.2h.1z"/>
<path d="M170.1 104.8h.1zM170.1 104.8h.1zM170.1 104.9h.1zM170.1 104.9h.1zM170.1 105h.1zM170.1 105h.1zM170.1 105.1h.1zM170 105.2h.2zM170 105.2h.2zM170 105.3h.2zM170 105.3h.2zM170 105.4h.2zM170 105.4h.2zM170 105.5h.2zM170 105.6h.2zM170 105.6h.2zM170 105.7h.2zM170 105.7h.2zM170 105.8h.2zM170 105.8h.2zM170 105.9h.2zM170 105.9h.2zM169.9 106h.3zM169.9 106.1h.3zM169.9 106.1h.3zM169.9 106.2h.3zM169.9 106.2h.3zM169.9 106.3h.3zM169.9 106.3h.3zM169.8 106.4h.4zM169.8 106.5h.4zM169.8 106.5h.4zM169.8 106.6h.4zM169.8 106.6h.4zM169.8 106.7h.4zM169.8 106.7h.4zM169.8 106.8h.4zM169.8 106.8h.4zM169.8 106.9h.4zM169.8 107h.4zM169.8 107h.4zM169.8 107.1h.4zM169.8 107.1h.4zM169.8 107.2h.4zM169.7 107.2h.5zM169.7 107.3h.5zM169.7 107.4h.5zM169.7 107.4h.5zM169.7 107.5h.5zM169.7 107.5h.5zM169.7 107.6h.5zM169.7 107.6h.5zM169.7 107.7h.5zM169.7 107.8h.5zM169.7 107.8h.5zM169.7 107.9h.5zM169.7 107.9h.5zM169.7 108h.5zM169.7 108h.5zM169.6 108.1h.6zM169.6 108.1h.6zM169.6 108.2h.6zM169.6 108.3h.6zM169.6 108.3h.6zM169.6 108.4h.6zM169.6 108.4h.6zM169.6 108.5h.5zM169.6 108.5h.4zM169.6 108.6h.4zM169.6 108.7h.2zM169.6 108.7h.2zM169.6 108.8h.1z"/>
<path d="M170.2 104.4h.1zM170.2 104.5h.1zM170.2 104.5h.1zM170.2 104.6h.1zM170.2 104.6h.1zM170.2 104.7h.1zM170.2 104.8h.1zM170.2 104.8h.1zM170.2 104.9h.1zM170.2 104.9h.1zM170.2 105h.1zM170.2 105h.1zM170.2 105.1h.1zM170.2 105.2h.1zM170.2 105.2h.1zM170.2 105.3h.1zM170.2 105.3h.2zM170.2 105.4h.2zM170.2 105.4h.2zM170.2 105.5h.2zM170.2 105.6h.2zM170.2 105.6h.2zM170.2 105.7h.2zM170.2 105.7h.2zM170.2 105.8h.3zM170.2 105.8h.3zM170.2 105.9h.3zM170.2 105.9h.3zM170.2 106h.3zM170.2 106.1h.3zM170.2 106.1h.3zM170.2 106.2h.3zM170.2 106.2h.3zM170.2 106.3h.3zM170.2 106.3h.3zM170.2 106.4h.3zM170.2 106.5h.3zM170.2 106.5h.3zM170.2 106.6h.3zM170.2 106.6h.3zM170.2 106.7h.4zM170.2 106.7h.4zM170.2 106.8h.4zM170.2 106.8h.4zM170.2 106.9h.4zM170.2 107h.4zM170.2 107h.4zM170.2 107.1h.4zM170.2 107.1h.4zM170.2 107.2h.4zM170.2 107.2h.4zM170.2 107.3h.4zM170.2 107.4h.4zM170.2 107.4h.4zM170.2 107.5h.4zM170.2 107.5h.4zM170.2 107.6h.5zM170.2 107.6h.5zM170.2 107.7h.5zM170.2 107.8h.5zM170.2 107.8h.5zM170.2 107.9h.5zM170.2 107.9h.5zM170.2 108h.5zM170.2 108h.5zM170.2 108.1h.5zM170.2 108.1h.5zM170.2 108.2h.5zM170.2 108.3h.5zM170.2 108.3h.5zM170.2 108.4h.5zM170.2 108.4h.5zM170.3 108.5h.5zM170.3 108.5h.5zM170.5 108.6h.3zM170.5 108.7h.3zM170.6 108.7h.2zM170.7 108.8h.1z"/>
<path d="M169.6 121h.1zM169.6 121.1h.1zM169.6 121.1h.2zM169.6 121.2h.3zM169.6 121.2h.4zM169.6 121.3h.5zM169.6 121.4h.5zM169.6 121.4h.6zM169.6 121.5h.6zM169.6 121.5h.6zM169.6 121.6h.6zM169.6 121.6h.6zM169.6 121.7h.6zM169.7 121.8h.5zM169.7 121.8h.5zM169.7 121.9h.5zM169.7 121.9h.5zM169.7 122h.5zM169.7 122h.5zM169.7 122.1h.5zM169.7 122.1h.5zM169.7 122.2h.5zM169.7 122.3h.5zM169.7 122.3h.5zM169.7 122.4h.5zM169.7 122.4h.5zM169.7 122.5h.5zM169.7 122.5h.5zM169.8 122.6h.4zM169.8 122.7h.4zM169.8 122.7h.4zM169.8 122.8h.4zM169.8 122.8h.4zM169.8 122.9h.4zM169.8 122.9h.4zM169.8 123h.4zM169.8 123h.4zM169.8 123.1h.4zM169.8 123.2h.4zM169.8 123.2h.4zM169.8 123.3h.4zM169.8 123.3h.4zM169.8 123.4h.4zM169.9 123.4h.3zM169.9 123.5h.3zM169.9 123.6h.3zM169.9 123.6h.3zM169.9 123.7h.3zM169.9 123.7h.3zM169.9 123.8h.3zM170 123.8h.2zM170 123.9h.2zM170 124h.2zM170 124h.2zM170 124.1h.2zM170 124.1h.2zM170 124.2h.2zM170 124.2h.2zM170 124.3h.2zM170 124.3h.2zM170 124.4h.2zM170 124.5h.2zM170 124.5h.2zM170 124.6h.2zM170 124.6h.2zM170.1 124.7h.1zM170.1 124.7h.1zM170.1 124.8h.1zM170.1 124.9h.1zM170.1 124.9h.1zM170.1 125h.1zM170.1 125h.1zM170.1 125.1h.1z"/>
<path d="M170.7 121h.1zM170.6 121.1h.2zM170.6 121.1h.2zM170.5 121.2h.3zM170.4 121.2h.4zM170.3 121.3h.5zM170.3 121.4h.5zM170.2 121.4h.5zM170.2 121.5h.5zM170.2 121.5h.5zM170.2 121.6h.5zM170.2 121.6h.5zM170.2 121.7h.5zM170.2 121.8h.5zM170.2 121.8h.5zM170.2 121.9h.5zM170.2 121.9h.5zM170.2 122h.5zM170.2 122h.5zM170.2 122.1h.5zM170.2 122.1h.5zM170.2 122.2h.5zM170.2 122.3h.5zM170.2 122.3h.4zM170.2 122.4h.4zM170.2 122.4h.4zM170.2 122.5h.4zM170.2 122.5h.4zM170.2 122.6h.4zM170.2 122.7h.4zM170.2 122.7h.4zM170.2 122.8h.4zM170.2 122.8h.4zM170.2 122.9h.4zM170.2 122.9h.4zM170.2 123h.4zM170.2 123h.4zM170.2 123.1h.4zM170.2 123.2h.4zM170.2 123.2h.3zM170.2 123.3h.3zM170.2 123.3h.3zM170.2 123.4h.3zM170.2 123.4h.3zM170.2 123.5h.3zM170.2 123.6h.3zM170.2 123.6h.3zM170.2 123.7h.3zM170.2 123.7h.3zM170.2 123.8h.3zM170.2 123.8h.3zM170.2 123.9h.3zM170.2 124h.3zM170.2 124h.3zM170.2 124.1h.3zM170.2 124.1h.2zM170.2 124.2h.2zM170.2 124.2h.2zM170.2 124.3h.2zM170.2 124.3h.2zM170.2 124.4h.2zM170.2 124.5h.2zM170.2 124.5h.2zM170.2 124.6h.1zM170.2 124.6h.1zM170.2 124.7h.1zM170.2 124.7h.1zM170.2 124.8h.1zM170.2 124.9h.1zM170.2 124.9h.1zM170.2 125h.1zM170.2 125h.1zM170.2 125.1h.1zM170.2 125.1h.1zM170.2 125.2h.1zM170.2 125.3h.1zM170.2 125.3h.1zM170.2 125.4h.1zM170.2 125.4h.1z"/>
<path d="M53.3 152h.1zM53.3 152.1h.2zM53.3 152.1h.2zM53.3 152.2h.3zM53.3 152.2h.4zM53.3 152.3h.4zM53.3 152.3h.5zM53.3 152.4h.5zM53.3 152.5h.5zM53.3 152.5h.5zM53.3 152.6h.5zM53.3 152.6h.5zM53.3 152.7h.5zM53.3 152.7h.5zM53.3 152.8h.5zM53.4 152.9h.4zM53.4 152.9h.4zM53.4 153h.4zM53.4 153h.4zM53.4 153.1h.4zM53.4 153.1h.4zM53.4 153.2h.4zM53.4 153.2h.4zM53.5 153.3h.3zM53.5 153.4h.3zM53.5 153.4h.3zM53.5 153.5h.3zM53.5 153.5h.3zM53.5 153.6h.3zM53.5 153.6h.3zM53.5 153.7h.3zM53.5 153.8h.3zM53.5 153.8h.3zM53.5 153.9h.3zM53.5 153.9h.3zM53.5 154h.3zM53.5 154h.3zM53.5 154.1h.3zM53.5 154.1h.3zM53.6 154.2h.2zM53.6 154.3h.2zM53.6 154.3h.2zM53.6 154.4h.2zM53.6 154.4h.2zM53.6 154.5h.2zM53.6 154.5h.2zM53.6 154.6h.2zM53.6 154.7h.2zM53.6 154.7h.2zM53.6 154.8h.2zM53.6 154.8h.2zM53.6 154.9h.2zM53.6 154.9h.2zM53.6 155h.2zM53.6 155.1h.2zM53.7 155.1h.1zM53.7 155.2h.1zM53.7 155.2h.1zM53.7 155.3h.1zM53.7 155.3h.1zM53.7 155.4h.1zM53.7 155.4h.1zM53.7 155.5h.1zM53.7 155.6h.1zM53.7 155.6h.1zM53.7 155.7h.1zM53.7 155.7h.1zM53.7 155.8h.1zM53.7 155.8h.1zM53.7 155.9h.1zM53.7 156h.1z"/>
<path d="M54.4 152h.1zM54.3 152.1h.2zM54.2 152.1h.3zM54.2 152.2h.3zM54.1 152.2h.4zM54 152.3h.5zM54 152.3h.5zM53.8 152.4h.7zM53.8 152.5h.7zM53.8 152.5h.7zM53.8 152.6h.7zM53.8 152.6h.7zM53.8 152.7h.7zM53.8 152.7h.6zM53.8 152.8h.6zM53.8 152.9h.6zM53.8 152.9h.6zM53.8 153h.6zM53.8 153h.6zM53.8 153.1h.6zM53.8 153.1h.6zM53.8 153.2h.6zM53.8 153.2h.6zM53.8 153.3h.6zM53.8 153.4h.6zM53.8 153.4h.6zM53.8 153.5h.6zM53.8 153.5h.6zM53.8 153.6h.5zM53.8 153.6h.5zM53.8 153.7h.5zM53.8 153.8h.5zM53.8 153.8h.5zM53.8 153.9h.5zM53.8 153.9h.5zM53.8 154h.5zM53.8 154h.4zM53.8 154.1h.4zM53.8 154.1h.4zM53.8 154.2h.4zM53.8 154.3h.4zM53.8 154.3h.4zM53.8 154.4h.4zM53.8 154.4h.4zM53.8 154.5h.4zM53.8 154.5h.4zM53.8 154.6h.4zM53.8 154.7h.4zM53.8 154.7h.4zM53.8 154.8h.4zM53.8 154.8h.3zM53.8 154.9h.3zM53.8 154.9h.3zM53.8 155h.3zM53.8 155.1h.3zM53.8 155.1h.3zM53.8 155.2h.3zM53.8 155.2h.3zM53.8 155.3h.3zM53.8 155.3h.3zM53.8 155.4h.3zM53.8 155.4h.3zM53.8 155.5h.3zM53.8 155.6h.3zM53.8 155.6h.3zM53.8 155.7h.2zM53.8 155.7h.2zM53.8 155.8h.2zM53.8 155.8h.2zM53.8 155.9h.2zM53.8 156h.2zM53.8 156h.2zM53.8 156.1h.2zM53.8 156.1h.2zM53.8 156.2h.2zM53.8 156.2h.2zM53.8 156.3h.2zM53.8 156.4h.2zM53.8 156.4h.2zM53.8 156.5h.2z"/>
<path d="M72.9 169.4h4.5zM73.4 169.4h4.1zM73.8 169.5h3.8zM74.2 169.6h3.4zM74.6 169.6h3zM75.1 169.7h2.6zM75.5 169.7h2.2zM75.9 169.8h1.9zM76.3 169.8h1.5zM76.7 169.9h1.1zM77.2 170h.7zM77.6 170h.3z"/>
<path d="M77.5 168.8h.4zM77 168.9h.9zM76.6 168.9h1.2zM76.1 169h1.7zM75.7 169.1h2zM75.2 169.1h2.5zM74.8 169.2h2.9zM74.3 169.2h3.3zM73.9 169.3h3.7zM73.4 169.3h4.1z"/>
<path d="M148 168.8h.4zM148.1 168.9h.8zM148.1 168.9h1.3zM148.2 169h1.6zM148.2 169.1h2.1zM148.2 169.1h2.5zM148.3 169.2h2.9zM148.3 169.2h3.3zM148.4 169.3h3.7zM148.4 169.3h4.1z"/>
<path d="M148.4 169.4h4.6zM148.4 169.4h4.2zM148.4 169.5h3.8zM148.3 169.6h3.4zM148.3 169.6h3zM148.3 169.7h2.6zM148.2 169.7h2.3zM148.2 169.8h1.9zM148.1 169.8h1.5zM148.1 169.9h1.1zM148.1 170h.7zM148 170h.4z"/>
</g>
<text font-size="15.6" x="104.4" y="270.1">Ролик</text>
<g font-size="10.9">
<text x="85.1" y="9" transform="rotate(-180 85.1 9)">ИТГД.2024.08.03</text>
<text x="115.9" y="248.5">ИТГД.2024.08.03</text>
</g>
<text font-size="10.7" x="86.2" y="288.5">ППС-К ГОСТ 12998-85</text>
<g font-size="8.5">
<text x="167.6" y="119.7" transform="rotate(-90 167.6 119.7)">⌀</text>
<text x="51.3" y="120.7" transform="rotate(-90 51.3 120.7)">⌀</text>
</g>
<g font-size="7.8">
<text x="160.4" y="64.1">R3</text>
<text x="51.3" y="117.3" transform="rotate(-90 51.3 117.3)">4</text>
<text x="51.3" y="114.1" transform="rotate(-90 51.3 114.1)">2</text>
<text x="167.6" y="116.2" transform="rotate(-90 167.6 116.2)">1</text>
<text x="167.6" y="114.1" transform="rotate(-90 167.6 114.1)">1</text>
<text x="108.9" y="166.9">40</text>
<text x="173" y="267.5">0,05</text>
<text x="192.4" y="267.5">2:1</text>
</g>
<g font-size="5.5">
<text x="12.8" y="46.9" transform="rotate(-90 12.8 46.9)">Перв. примен.</text>
<text x="12.8" y="103.8" transform="rotate(-90 12.8 103.8)">Справ. №</text>
<text x="12.8" y="176.7" transform="rotate(-90 12.8 176.7)">Подп. и дата</text>
<text x="12.8" y="205.8" transform="rotate(-90 12.8 205.8)">Инв. № дубл.</text>
<text x="12.8" y="231.6" transform="rotate(-90 12.8 231.6)">Взам. инв. №</text>
<text x="159.1" y="256.8">Лит.</text>
<text x="173.1" y="256.8">Масса</text>
<text x="12.8" y="261.7" transform="rotate(-90 12.8 261.7)">Подп. и дата</text>
<text x="41.2" y="261.8">№ докум.</text>
<text x="63.6" y="261.8">Подп.</text>
<text x="21" y="266.8">Разраб.</text>
<text x="21" y="271.8">Пров.</text>
<text x="21" y="276.8">Т.контр.</text>
<text x="156.9" y="276.8">Лист</text>
<text x="177.9" y="276.8">Листов</text>
<text x="198.4" y="276.8">1</text>
<text x="21" y="286.8">Н.контр.</text>
<text x="12.8" y="290.8" transform="rotate(-90 12.8 290.8)">Инв. № подл.</text>
<text x="21" y="291.8">Утв.</text>
<text x="96" y="296.8">Копировал</text>
<text x="166" y="296.8">Формат</text>
<text x="186" y="296.8">A4</text>
</g>
<g font-size="5.4">
<text x="188" y="256.8">Масштаб</text>
<text x="21.1" y="261.8">Изм.</text>
<text x="28.1" y="261.8">Лист</text>
<text x="76.1" y="261.8">Дата</text>
<text x="7.5" y="292.5" transform="rotate(-90 7.5 292.5)">КОМПАС-3Dv23Учебнаяверсия©2024ООО&quot;АСКОН-Системыпроектирования&quot;,Россия.Всеправазащищены.</text>
<text x="8.5" y="296.7">Недлякоммерческогоиспользования</text>
</g>
</svg>
